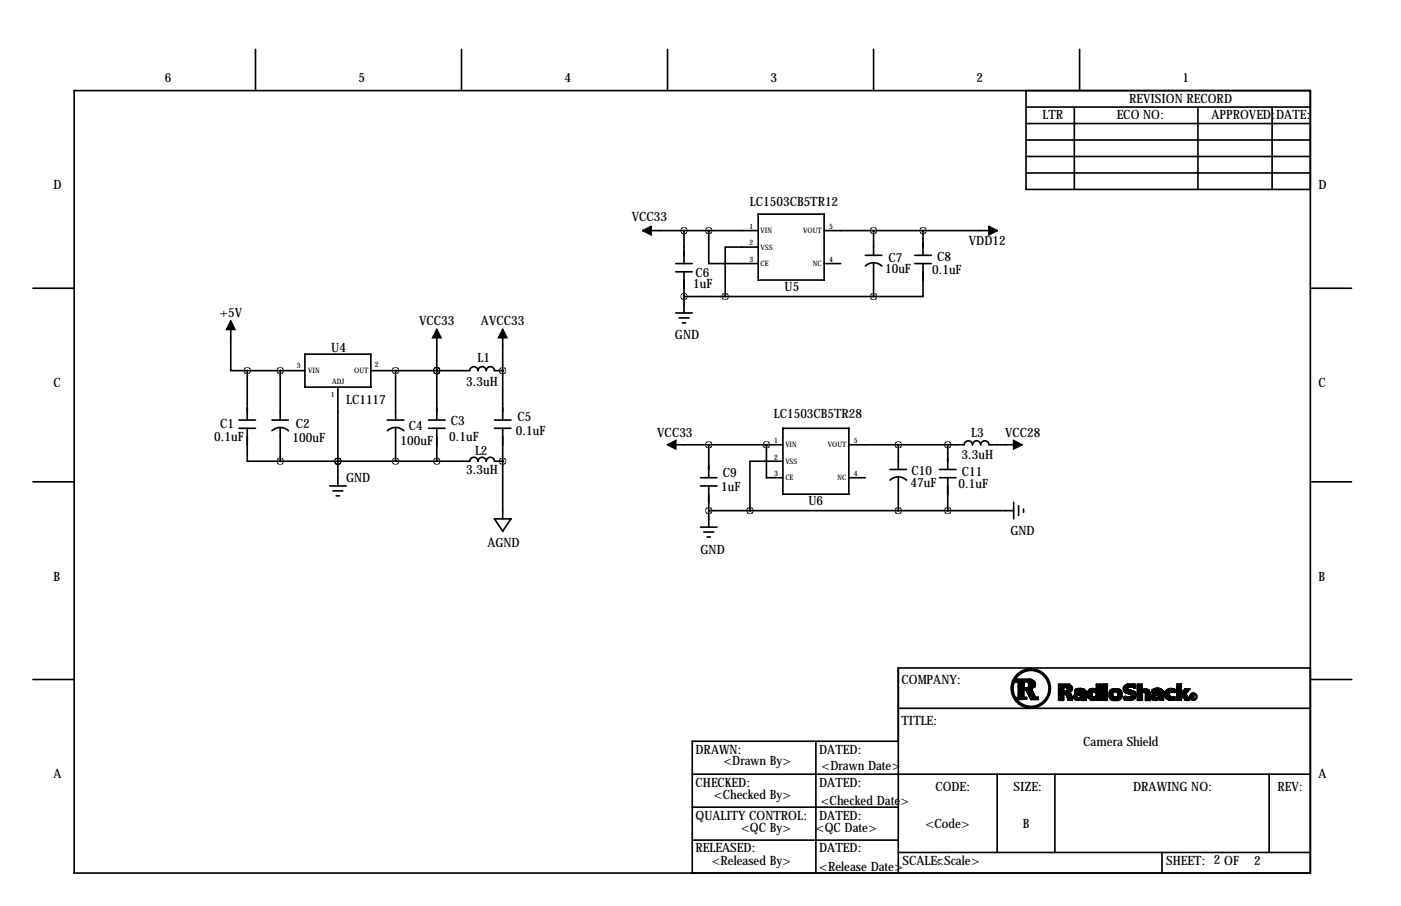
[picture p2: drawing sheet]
<svg xmlns="http://www.w3.org/2000/svg" width="432mm" height="279mm" viewBox="0 0 432 279" stroke-linecap="round" stroke-linejoin="round" font-family="sans-serif">
<g fill="none" stroke="#000" stroke-width=".51">
<path d="M78.7 15.2v12.7M142.2 15.2v12.7M205.7 15.2v12.7M269.2 15.2v12.7M332.7 15.2v12.7M22.9 27.9h381v241.3h-381zM316.2 33h87.7M316.2 38.1h87.7M316.2 27.9v30.5h87.7M331.1 33v25.4M369.2 33v25.4M392.1 33v25.4"/>
<path d="M316.2 48.3h87.7M316.2 53.3h87.7M316.2 43.2h87.7M198.1 71.1h35.6M210.8 71.1v10.2M218.4 71.1v10.2h15.3M233.7 76.2h-10.2v15.2M233.7 66h20.3v20.4h-20.3zM254 71.1h53.3M266.7 78.7h5.1M269.2 71.1v7.6M281.9 78.7h5.1"/>
<path d="M284.5 71.1v7.6M10.2 88.9h12.7M71.1 99.1v15.2h5.1M208.3 81.3h5.1M208.3 83.8h5.1M208.3 96.5h5.1M209.3 98h3M210.3 99.6h1M210.8 83.8v12.7M210.8 91.4h58.4M254 81.3h5.1M266.7 82a3.7 3.7 0 0 1 5.1 0"/>
<path d="M269.2 81.3v10.1M281.9 81.3h5.1M284.5 81.3v10.1h-15.3M403.9 88.9h12.7M76.2 114.3h17.8M76.2 114.3v15.2M86.4 114.3h.1M86.4 114.3v15.2M94 109.2h20.3v10.2h-20.3zM104.1 119.4v30.5M114.3 114.3h30.5a1.27 1.27 0 0 1 1.3-1.2 1.27 1.27 0 0 1 1.2 1.2 1.27 1.27 0 0 1 1.3-1.2 1.27 1.27 0 0 1 1.3 1.2 1.27 1.27 0 0 1 1.2-1.2 1.27 1.27 0 0 1 1.3 1.2h2.5M121.9 114.3h.1"/>
<path d="M121.9 114.3v15.2M134.6 114.3h.1M134.6 101.6v27.9M154.9 114.3h.1M154.9 101.6v27.9M73.7 129.5h5M73.7 132.1h5M76.2 132.1v10.1h10.2M83.8 129.5h5.1M83.8 132.8a3.7 3.7 0 0 1 5.1 0M86.4 132.1v10.1M119.4 129.5h5.1"/>
<path d="M119.4 132.8a3.7 3.7 0 0 1 5.1 0M121.9 132.1v10.1M132.1 129.5h5.1M132.1 132.1h5.1M134.6 132.1v10.1M152.4 129.5h5.1M152.4 132.1h5.1M154.9 132.1v27.9M205.7 137.2h35.6M218.4 137.2v10.1M236.2 137.2h.1M236.2 137.2v10.1h5.1"/>
<path d="M241.3 132.1h20.3v20.3h-20.3zM261.6 137.2l35.6-.1a1.27 1.27 0 0 1 1.3-1.2 1.27 1.27 0 0 1 1.2 1.3 1.27 1.27 0 0 1 1.3-1.3 1.27 1.27 0 0 1 1.3 1.3 1.27 1.27 0 0 1 1.2-1.3 1.27 1.27 0 0 1 1.3 1.3h10.2M276.9 137.2v7.6M292.1 137.2v7.6M10.2 148.6h12.7M86.4 142.2h58.4a1.27 1.27 0 0 1 1.3-1.2 1.27 1.27 0 0 1 1.2 1.2 1.27 1.27 0 0 1 1.3-1.2 1.27 1.27 0 0 1 1.3 1.2 1.27 1.27 0 0 1 1.2-1.2 1.27 1.27 0 0 1 1.3 1.2h2.5M101.6 149.9h5.1M102.6 151.4h3.1M103.6 152.9h1M104.1 142.2h.1M154.9 142.2h.1M215.9 147.3h5.1"/>
<path d="M215.9 149.9h5.1M218.4 149.9v12.7M218.4 157.5h94M241.3 142.2h-10.2v15.3M261.6 147.3h5.1M274.3 144.8h5.1M274.3 148.1a3.7 3.7 0 0 1 5.1 0M276.9 147.3v10.2M289.6 147.3h5M289.6 144.8h5M292.1 147.3v10.2M312.4 154.9v5.1"/>
<path d="M313.9 156v3M315.5 157v1M403.9 148.6h12.7M152.4 160h5.1l-2.6 3.8zM215.9 162.6h5.1M216.9 164.1h3.1M217.9 165.6h1M10.2 209.5h12.7M276.9 218.4h127M313 209.4l4.7 .1 1 .6 .4 .4v.9l-.2 .5-.8 .4-.1 .3 1.1 2.5 .9-.1v.7h-2.3l-1.4-2.9h-.8v2.3h.9v.5h-3.4v-.5h.9v-4.8h-.9zM313.3 209.4l-.3 .4M313.4 215.1l-.3 .4"/>
<path d="M313.5 209.5l-.5 .6M313.8 215.1l-.4 .5M313.8 209.5l-.8 .8M314 209.5l-.8 .8M314.4 209.5l-.8 .8M314.8 209.5l-.9 .9M314.8 215.6l.1 .1M315.1 209.5l-1.2 1.2M315.4 209.5l-1.5 1.5M315.5 215.1l-.6 .6M315.5 213.4l-1.6 1.6M315.5 214.6l-1 1"/>
<path d="M315.5 214.2l-1.4 1.4M315.5 213.9l-1.9 1.7M315.5 213l-1.6 1.6M315.7 211.9l-1.8 1.8M315.7 211.6l-1.8 1.8M315.7 211.3l-1.8 1.8M315.7 210.9l-1.8 1.8M315.7 210.6l-1.8 1.8M315.7 210.2h1l.3 .3v1.3l-.3 .3h-1zM315.8 215.2l-.5 .4M315.8 212.1l-1.9 1.9M315.8 209.5l-1.9 1.9"/>
<path d="M316.1 212.1l-2.2 2.3M316.1 209.5l-2.2 2.2M316.2 215.1l-.5 .5M316.2 212.2l-.5 .6M316.4 215.3l-.4 .3M316.4 209.5l-2.5 2.6M316.5 212.2l-.6 .6M316.7 209.5l-.6 .7M317.1 209.5l-.7 .7M317.2 214.7h.1M317.4 209.5l-.7 .7M317.8 209.6l-.9 .7"/>
<path d="M317.9 209.7l-.9 .9M318 212.5l-1.3 1.3M318.1 212.8l-1.3 1.2M318.1 209.7l-1.1 1.2M318.2 213.1l-1.2 1.1M318.3 213.3l-1.2 1.1M318.3 210l-1.3 1.2M318.4 213.5l-1.2 1.2M318.5 213.7l-1.1 1.2M318.6 213.9l-1.2 1.1M318.6 210.1l-1.6 1.5M318.7 214.1l-1.2 1.1"/>
<path d="M318.8 214.4l-1.1 1.1M318.8 210.2l-2.6 2.6M318.9 214.6l-1 1.1M319 210.4l-2.6 2.6M319 214.8l-.8 .8M319 210.7l-2.5 2.5M319.1 211l-2.5 2.5M319.1 215l-.7 .7M319.3 215.1l-.6 .6M319.6 215l-.6 .7M319.9 215.3l-.2 .4M319.9 215l-.6 .7"/>
<path d="M326.7 211l-.4 .5M327.2 211l-.9 .9M327.6 211l-1.3 1.1M327.8 214.2l-1.5 1.4M327.8 215.6l-.3 .4M327.8 215.3l-.6 .7M327.8 214.9l-1.1 1.1M327.8 214.5l-1.4 1.5M327.8 212.8l-1.5 1.5M327.8 212.5l-1.5 1.5M327.8 212.2l-1.5 1.5M327.9 213.1l-1.6 1.5"/>
<path d="M327.9 211.1l-1.6 1.6M328.2 213.1l-1.9 1.9M328.3 211l-2 2.1M328.5 213.1l-2.2 2.2M328.5 214.2h.1M328.7 211l-2.4 2.4M329 214.9v.1M329 215l.1 .6M329 211l-.9 1M329.3 211.1l-.9 .9M329.6 211.1l-.7 .8-1.1 .1v1.1h1l.2-.6-.2-.5M329.8 213.8l-.9 .8"/>
<path d="M329.8 211.3l-.9 .8M329.9 214l-.9 1M330 211.5l-1 .9M330.1 214.2l-1 1M330.2 214.5l-1.1 1v.4h1.4l-.1-1.1M330.3 214.7l-1.1 1.1M330.3 211.7l-2.3 2.3M330.4 214.8l-.8-1.2a1.39 1.39 0 0 0 .9-1.3 1.39 1.39 0 0 0-.9-1.3h-3.3v5h1.5v-2h.5l.7 1M330.4 211.9l-2 2.1M330.4 214.9l-1 1M330.5 212.8l-1.7 1.6M330.5 212.3l-2 1.9"/>
<path d="M330.5 215.1l-.7 .8M330.5 215.4l-.4 .5M331 214.5a1.02 1.02 0 0 0 1.2 1.4h.9l.4-.4v.5M331.1 214.6h.1M331.1 215.2h.1M331.6 212.6l-.3 .3M331.7 215.8h.1M331.8 213.8l-.7 .8M331.8 214.8l-.6 .6M331.9 215l-.6 .6M332 212.4h.1M332 212.4l-.7 .8"/>
<path d="M332.1 215.2l-.6 .5M332.2 214.3l.9 .2M332.2 214.3l-.4 .3v.3l.4 .3 .6-.1M332.3 213.7l-1.2 1.2M332.3 212.3l2 .3 .4 .8M332.3 212.3l-1 .5v.7a1.9 1.9 0 0 1 2.2 0v.2a2.24 2.24 0 0 0-2.4 .8M332.3 212.3l-.8 1.1M332.4 215.2l-.7 .6M332.6 213.7l-1.5 1.5M332.8 212.3l-.8 .9M332.9 213.7l-.6 .7M333.1 214.5v.3"/>
<path d="M333.2 212.4l-.9 .8M333.2 213.7l-.6 .6M333.5 212.4l-.8 .8M333.8 212.5l-.8 .6M333.9 212.6h.1M333.9 212.6l-.7 .7M334.2 212.7l-.7 .7M334.4 212.9l-1.4 1.5M334.5 213.1l-1.4 1.4M334.6 213.3l-2.6 2.5M334.7 213.4v2.6h-1.2M334.7 214.8l-1.2 1.2"/>
<path d="M334.7 215.5l-.4 .5M334.7 215.2l-.7 .8M334.7 214.2l-1.7 1.7M334.7 214.5l-1.2 1.2M334.7 213.8l-2.1 2.1M334.7 213.5l-2.4 2.4M335.1 214.1v.6M335.1 214.7a2.15 2.15 0 0 0 2.4 1.3l.6-.5M335.1 214.1h.1M335.1 214.7v.1M335.2 215h.1M336.4 212.4l-1.3 1.3"/>
<path d="M336.5 214.6l-.8 .8M336.5 214.3l-1 1M336.5 214l-1.1 1.2M336.7 214.8l-.8 .7M336.7 214.8h.1M336.8 212.4l-1.7 1.7M336.9 214.9l-.9 .8M336.9 214.9h.1M337 215l-.9 .9M337.1 212.4l-2 2M337.3 215l-1 1M337.4 212.5l-2.3 2.3"/>
<path d="M337.5 213.4l.3 .4a.69 .69 0 0 1-.1 1l-.8 .1M337.5 213.4l-.9 .2-.2 .6 .5 .7M337.6 212.5l.3 .3v-1.8h1.4v5h-1.1l-.1-.5M337.6 212.5a1.7 1.7 0 0 0-2.5 1.6M337.7 212.5l-2.5 2.5M338.4 211l-.5 .5M338.8 211l-.9 .9M339.2 211l-1.2 1.2M339.3 212l-1.6 1.6M339.3 213.9l-2 2M339.3 215.6l-.3 .3M339.3 214.6l-1.1 1.1"/>
<path d="M339.3 213.6l-2.2 2.2M339.3 213.3l-2.5 2.5M339.3 213l-1.3 1.3M339.3 212.6l-1.3 1.4M339.3 212.3l-1.4 1.4M339.3 215.2l-.6 .7M339.3 215l-1 .9M339.3 214.3l-1.2 1.2M339.3 211.5l-1.8 1.9M339.3 211.3l-2.1 2.1M339.9 211h1.4v1h-1.4zM339.9 212.5h1.3v3.5h-1.3z"/>
<path d="M340.1 212.5l-.2 .2M340.1 211l-.2 .3M340.3 211.1l-.4 .4M340.3 211v.1M340.4 212.5l-.5 .5M340.6 211.1l-.7 .7M340.6 211v.1M340.7 212.5l-.7 .7M340.9 211l-.9 .9M341 212.5l-1.1 1M341.2 215.4h.1M341.2 214h.1"/>
<path d="M341.2 215.4l-.6 .6M341.2 214l-1.2 1.2M341.2 213.7l-1.3 1.2M341.2 213.7h.1M341.2 211l-1 1M341.2 214.2l-1.3 1.3M341.2 215.2l-.8 .7M341.2 215.6l-.2 .3M341.2 214.7l-1.1 1.3M341.2 214.5l-1.3 1.3M341.2 213.3l-1.3 1.3M341.2 213.1l-1.3 1.3"/>
<path d="M341.2 212.8l-1.3 1.3M341.2 212.5l-1.2 1.3M341.3 211.3l-.7 .6M341.3 211.6l-.5 .4M341.9 213.5a1.67 1.67 0 0 0 1.4 2.5 1.98 1.98 0 0 0 2.2-.5l.3-1v-.8M342.9 212.5a1.22 1.22 0 0 0-1 1M343 214.4l-1 .8M343 214.1l-1 .9M343.1 214.7l-.9 .7M343.2 214.9l-.8 .7M343.2 214.9h.1M343.4 215l-.8 .8"/>
<path d="M343.4 212.5l-1.5 1.4M343.8 212.4l-.8 .1-.9 .9M343.8 212.4l-1.9 1.9M343.8 212.4h.1M343.8 212.4h.4l-2.2 2.2M343.9 215l-1 .9M344.2 212.4a1.42 1.42 0 0 1 1.6 1.2M344.4 212.5l-.7 .9M344.8 212.6l-.9 .8M345.1 212.7l-.9 .8M345.2 212.8l-.8 .9M345.2 212.8l.1 .1"/>
<path d="M345.4 213.1l-.9 .8M345.5 213.2l-.9 .9M345.6 213.6l-2.2 2.3M345.6 214.7l-1 1.1M345.6 213.6h.1M345.7 213.9l-2.1 2.1M345.7 214.2l-1.7 1.8M346.4 212.2l1.1-1.1 2.3-.1 .2 .2v1h-.5l-.3-.3h-1.1l-.6 .1-.1 .3 .2 .3 2.1 .7 .5 .8M346.4 211.7a1.49 1.49 0 0 0 1.5 2.2l.6 .2M346.7 215.8h.1M346.9 214.8a.51 .51 0 0 0-.6 .4 .51 .51 0 0 0 .3 .6M347.1 214.8l-.6 .6"/>
<path d="M347.3 214.9l-.6 .8M347.5 215l-.8 .8M347.6 212.5l-.9 .8M347.6 211l-.7 .2-.5 .5M347.6 212.6l-.8 .8M347.8 215l-.8 .9M347.8 212.7l-.8 .8M347.9 211.1l-1.5 1.5M347.9 211v.1M348.1 212.8l-.9 .8M348.2 215l-1 .9M348.2 211.1l-1.8 1.8"/>
<path d="M348.2 211v.1M348.3 212.9l-.9 .9M348.3 212.8v.1M348.5 214.1l.2 .2-.2 .6-.6 .1-1-.2M348.6 213l-1 .9M348.6 211l-2.1 2.2M348.8 213l-1 .9M348.9 211.1l-.7 .7M348.9 211v.1M348.9 213.1h.1M348.9 213.1l-.9 .9M349.2 213.2l-1 .9"/>
<path d="M349.2 211l-.8 .9M349.4 213.2l-.9 .9M349.5 211l-.8 .9M349.7 213.4l-1 .8M349.8 213.5l-1.1 1M349.8 211.1l-.7 .8M349.9 211.7l-.4 .4M349.9 211.4l-.5 .5M350 213.6l-2.4 2.4M350 213.9l-2 2.1M350.1 214.2l-1.8 1.8M350.2 214.1a1.62 1.62 0 0 1-1.5 1.9l-2.1-.2"/>
<path d="M350.2 214.4l-1.5 1.5M350.8 211l-.2 .3M351.1 211l-.5 .5M351.3 211l-.7 .8M351.6 211l-1 1.1M351.9 212.1l-1.3 1.3M351.9 211h-1.3v5h1.4v-2.3M351.9 212.8l-1.3 1.4M351.9 212.4l-1.3 1.4M351.9 211.7l-1.3 1.4M351.9 211.4l-1.3 1.4M351.9 211l-1.3 1.4"/>
<path d="M351.9 211v2l1.3-.6 .9 .4M352 214.9l-.9 1M352 214.4l-1.4 1.4M352 214.2l-1.4 1.3M352 215.6l-.2 .3M352 215.3l-.6 .7M352.1 214.6l-1.3 1.4M352.3 212.6l-1.7 1.9M353.1 212.5l-2.5 2.4M353.2 212.5l-2.6 2.7M353.4 212.6l-.8 .9M353.4 212.6h.1"/>
<path d="M353.7 212.6l-.9 .9M353.9 212.8l-.9 .8M353.9 212.8h.1M354 212.9h.1M354 212.9l-.9 .9M354.1 212.8l.2 .7 .1 2.5h-1.3v-2.2l-.3-.3h-.6M354.2 213.1h.1M354.2 213.1l-1 1M354.3 213.3l-1.2 1.2M354.3 215.1l-.8 .9M354.3 215.1h.1M354.3 214.7l-1.1 1.3"/>
<path d="M354.3 213.9l-1.2 1.3M354.3 213.9h.1M354.3 213.6l-1.2 1.2M354.4 215.7l-.3 .3M354.4 215.4l-.6 .6M354.4 214.5l-1.3 1.3M354.4 214.2l-1.3 1.3M355.6 215.9v.1M355.6 212.4l-.6 .7M355.7 213.3l1-.1 .6 .4h-.6M355.9 213.7l-1.2 1.1M356 212.3l-1 1.1"/>
<path d="M356 212.3a2 2 0 0 1 2 .4M356 212.3l-1 .6 .1 .6 .6-.2M356.1 214.9l-.9 .8M356.3 214.4l.8-.2 .1 .4-.3 .5h-.6l-.3-.4zM356.3 213.6l-1.5 1.5M356.3 216h.1M356.4 212.3l-1.2 1.2M356.4 215.1l-.8 .9M356.6 212.2l-.9 1.1M356.7 213.6l-1.8 1.8M356.7 213.6a1.41 1.41 0 0 0-1.6 .4 1.41 1.41 0 0 0-.1 1.6l.6 .4M357 213.6l-2 1.9"/>
<path d="M357 212.3l-.8 .9M357.4 212.3l-.8 .9M357.6 212.4l-.7 .8M357.8 212.6l-.7 .7M358 212.7l-.7 .8M358 212.7l.5 .6M358.2 212.9l-1.4 1.3M358.3 213.1l-1.2 1.1M358.5 213.5l-2.5 2.5M358.5 213.3l-1.2 1.1M358.5 213.3l.1 .4M358.6 213.7v2.2h-1.1v-.5h-.2"/>
<path d="M358.6 215.4l-.5 .5M358.6 215l-.9 .9M358.6 214.7l-1.1 1M358.6 214.1l-1.9 1.9h-1.1M358.6 213.7l-2.3 2.3M358.6 214.4l-1 .9M359 213.9h.1M359.1 213.3a2.34 2.34 0 0 1 3-.7v.9l-1.2-.1-.6 1a1.32 1.32 0 0 0 1.8 .5v1l-2.1-.2a1.82 1.82 0 0 1-.9-2.4zM360.1 212.5l-1 1.2M360.3 215.8h.1M360.4 214.4l-1 .9M360.4 213.9l-1.1 1.2"/>
<path d="M360.5 214.6l-.9 .9M360.6 212.3l-1.6 1.6M360.7 214.8l-.8 .8M360.8 214.9l-.7 .8M360.9 213.4h.1M360.9 212.4l-1.8 1.9M361.1 215l-.8 .8M361.3 212.4l-2.2 2.2M361.3 215l-.9 .9M361.5 212.5l-2.4 2.3M361.6 215l-.7 .9M361.7 215.8h.1"/>
<path d="M361.7 212.5l-.8 .9M361.9 215l-.8 .9M362 212.6l-.7 .8M362.1 215.5l-.4 .3M362.1 215.1l-.8 .8M362.1 213.2l-.2 .3M362.1 212.9l-.5 .5M363.2 215.8h.1M363.2 211l-.4 .4M363.5 211l-.7 .7M363.8 211l-1 1M364 211.7l-1.2 1.3"/>
<path d="M364.1 214.9l-.9 .9M364.1 211h-1.3v4.8M364.1 213.4l-1.3 1.2M364.1 213l-1.4 1.2M364.1 212.6l-1.3 1.3M364.1 212.2l-1.3 1.4M364.1 211.9l-1.3 1.3M364.1 211.3l-1.3 1.3M364.1 211l-1.3 1.3M364.1 213.4h.2M364.1 211v2.4M364.1 215.5l-.3 .3"/>
<path d="M364.1 215.1l-.8 .7M364.1 214.5l-1.3 1.3M364.3 214.3h.1M364.3 214.3h-.2v1.5h-1.3M364.3 214.3l1 1.7h1.3l-1.1-2 1.2-1.6h-1.4l-2.6 2.4M365.6 212.4l-2.8 2.9M365.6 214.3l-.8 .8M365.6 214.2l-.9 .7M365.7 213.8l-1.1 .9M365.7 214.5l-.8 .8M365.8 214.6h.1M365.8 214.6l-.8 .8"/>
<path d="M365.9 212.5l-3.1 3.1M365.9 214.8l-.7 .8M366.1 215l-.9 .8M366.2 215.1l-.8 .8M366.2 212.4l-1.9 1.9M366.3 215.3l-.6 .6M366.4 215.5l-.5 .5M366.5 215.7l-.2 .2M366.5 212.4l-2 2.1M367.4 214.9l.6-.1v-.4l-.7-.1v1.2M367.7 214.9l.4 .6M403.9 206h-127v63.2"/>
<path d="M403.9 209.5h12.7M213.4 238.8h190.5M251.5 228.6v40.6M276.9 228.6h-63.5v40.6M307.3 238.8v24.1M325.1 238.8v24.1M391.2 238.8v24.1M213.4 248.9h63.5M213.4 259.1h63.5M276.9 262.9h127M358.1 262.9v6.3"/>
<circle cx="317.7" cy="212.3" r="6"/>
<circle cx="317.8" cy="212.3" r="5.5"/>
<circle cx="317.8" cy="212.3" r="5.8"/>
<circle cx="343.8" cy="214.2" r=".86"/>
<circle cx="367.8" cy="214.8" r="1.12"/>
<circle cx="367.8" cy="214.8" r=".91"/>
</g>
<path d="M198.1 71.1l2.6-1.3v2.6zM304.8 69.8l2.5 1.3-2.5 1.3zM71.1 99.1l1.3 2.5h-2.6zM134.6 101.6l1.3 2.5h-2.6zM154.9 101.6l1.3 2.5h-2.5zM205.7 137.2l2.6-1.3v2.5zM312.4 135.9l2.6 1.3-2.6 1.2z" fill="#000" stroke="#000" stroke-width=".51"/>
<path d="M86.3 114.3a.07 .07 0 0 0 .1 0 .07 .07 0 0 0-.1 0zM76.1 114.3a.1 .1 0 0 0 .2 0 .1 .1 0 0 0-.2 0zM104.1 142.2a.07 .07 0 0 0 .1 0 .07 .07 0 0 0-.1 0zM86.3 142.2a.07 .07 0 0 0 .1 0 .07 .07 0 0 0-.1 0zM121.8 114.3a.1 .1 0 0 0 .2 0 .1 .1 0 0 0-.2 0zM104.1 142.2a.07 .07 0 0 0 .1 0 .07 .07 0 0 0-.1 0zM121.8 142.2a.1 .1 0 0 0 .2 0 .1 .1 0 0 0-.2 0zM134.5 114.3a.1 .1 0 0 0 .2 0 .1 .1 0 0 0-.2 0zM134.5 142.2a.1 .1 0 0 0 .2 0 .1 .1 0 0 0-.2 0zM134.5 114.3a.1 .1 0 0 0 .2 0 .1 .1 0 0 0-.2 0zM154.9 114.3a.07 .07 0 0 0 .1 0 .07 .07 0 0 0-.1 0zM154.9 142.2a.07 .07 0 0 0 .1 0 .07 .07 0 0 0-.1 0zM218.4 71.1a.07 .07 0 0 0 .1 0 .07 .07 0 0 0-.1 0zM210.7 71.1a.1 .1 0 0 0 .2 0 .1 .1 0 0 0-.2 0zM210.7 91.4a.1 .1 0 0 0 .2 0 .1 .1 0 0 0-.2 0zM269.2 71.1a.07 .07 0 0 0 .1 0 .07 .07 0 0 0-.1 0zM223.4 91.4a.1 .1 0 0 0 .2 0 .1 .1 0 0 0-.2 0zM269.2 91.4a.07 .07 0 0 0 .1 0 .07 .07 0 0 0-.1 0zM284.4 71.1a.1 .1 0 0 0 .2 0 .1 .1 0 0 0-.2 0zM218.4 137.2a.07 .07 0 0 0 .1 0 .07 .07 0 0 0-.1 0zM218.4 157.5a.07 .07 0 0 0 .1 0 .07 .07 0 0 0-.1 0zM276.8 137.2a.07 .07 0 0 0 .1 0 .07 .07 0 0 0-.1 0zM231.1 157.5a.07 .07 0 0 0 .1 0 .07 .07 0 0 0-.1 0zM276.8 157.5a.07 .07 0 0 0 .1 0 .07 .07 0 0 0-.1 0zM292 137.2a.1 .1 0 0 0 .2 0 .1 .1 0 0 0-.2 0zM292 157.5a.1 .1 0 0 0 .2 0 .1 .1 0 0 0-.2 0zM236.1 137.2a.1 .1 0 0 0 .2 0 .1 .1 0 0 0-.2 0z" fill="#000" stroke="#000" stroke-width="2"/>
<g font-size="4">
<text x="50.8" y="25.4">6</text>
<text x="110.5" y="25.4">5</text>
<text x="174" y="25.4">4</text>
<text x="237.5" y="25.4">3</text>
<text x="301" y="25.4">2</text>
<text x="364.5" y="25.4">1</text>
<text x="348" y="31.8">REVISION RECORD</text>
<text x="321.3" y="36.8">LTR</text>
<text x="344.2" y="36.8">ECO NO:</text>
<text x="373.4" y="36.8">APPROVED:</text>
<text x="393.3" y="36.8">DATE:</text>
<text x="16.5" y="58.4">D</text>
<text x="406.4" y="58.4">D</text>
<text x="231.1" y="63.5">LC1503CB5TR12</text>
<text x="194.7" y="68.1">VCC33</text>
<text x="298.6" y="75.7">VDD12</text>
<text x="273.8" y="80.8">C7</text>
<text x="288.8" y="80.5">C8</text>
<text x="213.6" y="88.9">1uF</text>
<text x="214.4" y="85.3">C6</text>
<text x="241.8" y="89.7">U5</text>
<text x="272.8" y="84.3">10uF</text>
<text x="287.3" y="84.6">0.1uF</text>
<text x="67.6" y="97.8">+5V</text>
<text x="129.2" y="100.3">VCC33</text>
<text x="148.2" y="100.3">AVCC33</text>
<text x="208" y="104.6">GND</text>
<text x="102.1" y="108.5">U4</text>
<text x="147.2" y="111.5">L1</text>
<text x="16.5" y="119.4">C</text>
<text x="143.7" y="119.1">3.3uH</text>
<text x="406.4" y="119.4">C</text>
<text x="106.7" y="124.5">LC1117</text>
<text x="138.9" y="131.1">C3</text>
<text x="159.5" y="129.8">C5</text>
<text x="238.5" y="129">LC1503CB5TR28</text>
<text x="66" y="136.1">0.1uF</text>
<text x="67.8" y="132.1">C1</text>
<text x="90.2" y="136.4">100uF</text>
<text x="91.2" y="132.1">C2</text>
<text x="123.4" y="137.1">100uF</text>
<text x="126" y="132.6">C4</text>
<text x="138.4" y="135.9">0.1uF</text>
<text x="159" y="134.1">0.1uF</text>
<text x="202.6" y="134.9">VCC33</text>
<text x="299.3" y="134.6">L3</text>
<text x="309.8" y="134.6">VCC28</text>
<text x="146.4" y="140.2">L2</text>
<text x="296.4" y="141.5">3.3uH</text>
<text x="106.7" y="148.6">GND</text>
<text x="143.7" y="146.3">3.3uH</text>
<text x="222.8" y="147.1">C9</text>
<text x="280.9" y="146.6">C10</text>
<text x="296.4" y="146.8">C11</text>
<text x="222.2" y="151.4">1uF</text>
<text x="249.2" y="155.7">U6</text>
<text x="280.7" y="150.1">47uF</text>
<text x="295.4" y="150.6">0.1uF</text>
<text x="311.4" y="164.8">GND</text>
<text x="150.2" y="168.7">AGND</text>
<text x="215.9" y="170.9">GND</text>
<text x="16.5" y="179.1">B</text>
<text x="406.4" y="179.1">B</text>
<text x="277.9" y="210.8">COMPANY:</text>
<text x="277.9" y="223.5">TITLE:</text>
<text x="214.4" y="232.4">DRAWN:</text>
<text x="252.5" y="232.4">DATED:</text>
<text x="333.9" y="230">Camera Shield</text>
<text x="223" y="235.8">&lt;Drawn By&gt;</text>
<text x="253.2" y="237.6">&lt;Drawn Date&gt;</text>
<text x="16.5" y="240">A</text>
<text x="214.4" y="242.6">CHECKED:</text>
<text x="252.5" y="242.6">DATED:</text>
<text x="288.3" y="243.8">CODE:</text>
<text x="312.4" y="243.8">SIZE:</text>
<text x="349.2" y="243.8">DRAWING NO:</text>
<text x="393.7" y="243.8">REV:</text>
<text x="406.4" y="240">A</text>
<text x="220" y="246.5">&lt;Checked By&gt;</text>
<text x="253" y="248.3">&lt;Checked Date&gt;</text>
<text x="214.4" y="252.7">QUALITY CONTROL:</text>
<text x="228.4" y="256.7">&lt;QC By&gt;</text>
<text x="251.5" y="256.7">&lt;QC Date&gt;</text>
<text x="252.5" y="252.7">DATED:</text>
<text x="285.3" y="255.4">&lt;Code&gt;</text>
<text x="315.2" y="255.4">B</text>
<text x="214.4" y="262.9">RELEASED:</text>
<text x="252.5" y="262.9">DATED:</text>
<text x="219.3" y="266.8">&lt;Released By&gt;</text>
<text x="252.5" y="268.6">&lt;Release Date&gt;</text>
<text x="278.1" y="266.7">SCALE:</text>
<text x="288.3" y="266.8">&lt;Scale&gt;</text>
<text x="359.4" y="266.7">SHEET: 2 OF</text>
<text x="386.6" y="266.8">2</text>
</g>
<g font-size="2.3">
<text x="231" y="70.6">1</text>
<text x="234.4" y="71.9">VIN</text>
<text x="247.6" y="71.9">VOUT</text>
<text x="255.5" y="70.6">5</text>
<text x="231" y="75.7">2</text>
<text x="234.4" y="77">VSS</text>
<text x="231" y="80.8">3</text>
<text x="234.4" y="82.1">CE</text>
<text x="250.5" y="82.1">NC</text>
<text x="255.5" y="80.8">4</text>
<text x="91.5" y="113.5">3</text>
<text x="115.6" y="113.3">2</text>
<text x="95" y="115.1">VIN</text>
<text x="102.4" y="118.4">ADJ</text>
<text x="109.2" y="115.1">OUT</text>
<text x="101.9" y="122.4">1</text>
<text x="238.6" y="136.7">1</text>
<text x="242.1" y="138">VIN</text>
<text x="255.2" y="138">VOUT</text>
<text x="263.1" y="136.7">5</text>
<text x="238.6" y="141.7">2</text>
<text x="242.1" y="143">VSS</text>
<text x="238.6" y="146.8">3</text>
<text x="242.1" y="148.1">CE</text>
<text x="258.1" y="148.1">NC</text>
<text x="263.1" y="146.8">4</text>
</g>
</svg>
